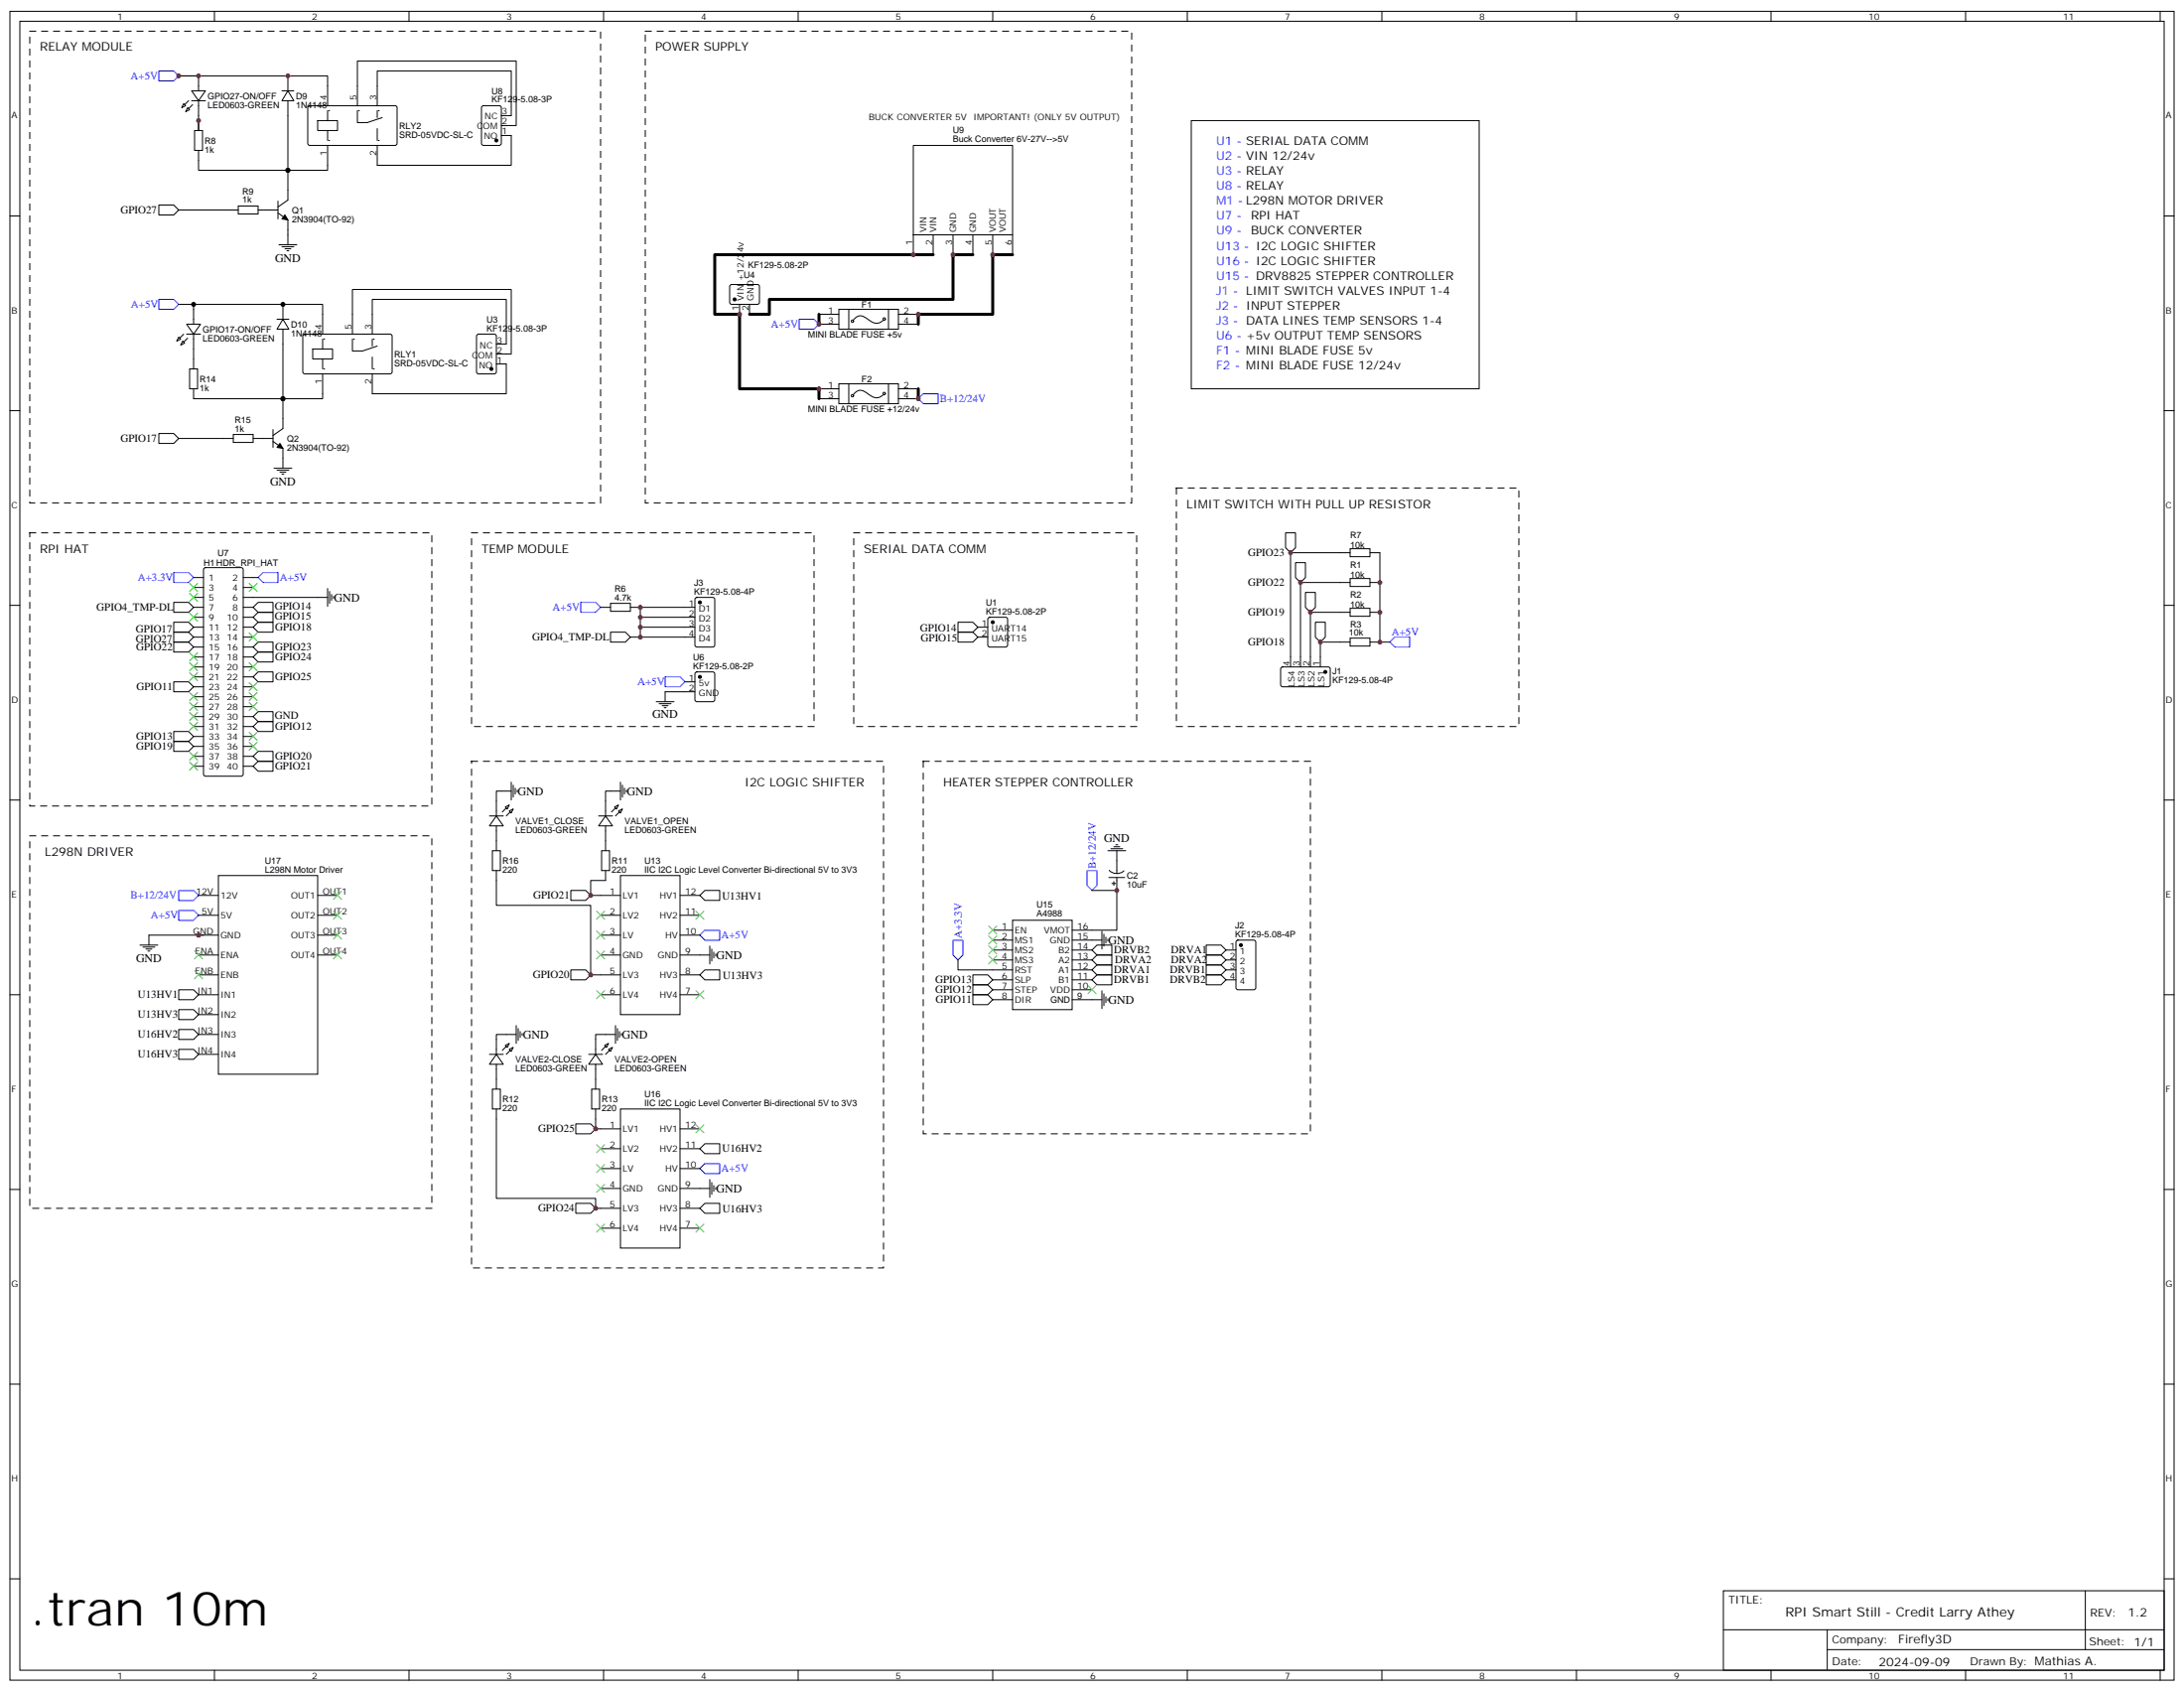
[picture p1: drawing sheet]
<svg xmlns="http://www.w3.org/2000/svg" width="776mm" height="601mm" viewBox="0 0 776 601" stroke-linecap="round" stroke-linejoin="round" font-family="sans-serif">
<g fill="none" stroke="#000" stroke-width=".35">
<path d="M3.5 4h769.1v592.7h-769.1zM7.1 7.5h762v585.7h-762zM76.2 4v3.5M145.3 4v3.5M214.5 4v3.5M283.6 4v3.5M352.8 4v3.5M421.9 4v3.5M491.1 4v3.5M560.2 4v3.5M629.4 4v3.5M698.5 4v3.5"/>
<path d="M767.6 4v3.5M65.3 36.8l.7 .7-1.4 .7zM66.7 38.2l.7 .7-1.4 .8zM68.1 32.2h4.9l-2.4 3.6zM68.1 35.8h4.9M70.6 32.2v-5.2h-7.1h52.9v10.5M70.6 35.8v10.6M100.2 32.2h4.2M102.3 32.2l2.1 3.6h-4.2zM102.3 35.8v24.7h14.1v-8.9M102.3 27v5.2M109.6 37.7l.5-.2 30.6 .1 .4 .6-.1 13-.6 .4h-30.6l-.4-.7v-12.7z"/>
<path d="M116.4 39.3v3.5M127 39.3v4.2h3.5l5.3-1.7M127 37.5v-15.8h56.4v22.9h-5.2M134.1 37.5v-12.3h47.6v15.9h-3.5M134.1 39.3v2.5M171.3 37.7l.5-.2h5.6l.7 .5 .1 12.9-.5 .7h-5.9l-.6-.4-.1-13zM69.1 46.4h2.9v7h-2.9zM70.6 53.4v7.1h31.7v10.5l-3.5 2.5M112.9 42.8h7v3.6h-7zM116.4 46.4v3.5M134.1 45.6v4.3M178.2 48.1h3.5v10.6h-47.6v-7.1"/>
<path d="M423.3 42.8h102.3v95.3h-102.3zM3.5 76.7h3.6M56.4 72.8h5.3l1.8 1.8-1.8 1.7h-5.3zM63.5 74.6h21.2M84.7 73.2h7v2.8h-7zM91.7 74.6h7.1M98.8 75.6l3.5 2.5v8.8M98.8 71.4v6.4M769.1 76.7h3.5M99.1 86.9h6.4M100.2 87.6h4.2M101.2 88.3h2.2"/>
<path d="M102 89h.7M328.1 83.4h-3.5v-31.8h35.2v31.8h-35.2v7.1M331.6 83.4v7.1M338.7 83.4v7.1M345.7 83.4v7.1M352.8 83.4v7.1M359.8 83.4v7.1M63.5 119.7l.7 .7-1.4 .7zM63.5 108.1h5.3v7M66.3 115.1h5l-2.5 3.6zM66.3 118.7h5M68.8 108.1h45.9v10.6"/>
<path d="M68.8 118.7v12.3M98.4 113.4h4.3M100.5 113.4l2.2 3.5h-4.3zM100.5 116.9v24.7h14.2v-8.8M100.5 108.1v5.3M107.8 118.9l.5-.2h30.6l.4 .7v13l-.7 .4-30.6-.1-.4-.6v-12.7zM125.2 118.7v-15.9h56.5v22.9h-5.3M132.3 118.7v-12.4h47.6v15.9h-3.5M169.6 118.9l.4-.2h5.7l.6 .4 .1 13-.5 .6-5.9 .1-.6-.5-.1-12.9zM259.5 101.2l.5-.2 9.4 .1 .5 .6-.1 6-.6 .4-9.5-.1-.4-.6v-5.7zM262.8 108.1v3.5M266.3 108.1v3.5"/>
<path d="M291 111.6h7.1M291 115.1h7.1M298.1 109.9h21.2v7h-21.2zM301.6 109.9v7M303.2 113.7a3.1 3.1 0 0 1 5.2-.4l.6 .5a3.3 3.3 0 0 0 4.8 0M315.7 109.9v7M319.3 111.6h7M319.3 115.1h7M64.9 121.1l.7 .7-1.4 .8zM67.4 131h2.8v7.1h-2.8zM68.8 138.1v3.5h31.7v10.6l-3.5 2.5M111.1 124h7.1v3.5h-7.1z"/>
<path d="M114.7 120.4v3.6M114.7 127.5v3.5M125.2 120.4v4.3h3.6l5.3-1.8M132.3 120.4v2.5M132.3 126.8v4.2M176.4 129.3h3.5v10.5h-47.6v-7M291 138.1h7.1M298.1 136.3h21.2v7.1h-21.2zM301.6 136.3v7.1M315.7 136.3v7.1M319.3 138.1h7M3.5 145.8h3.6"/>
<path d="M56.4 154h5.3l1.8 1.7-1.8 1.8h-5.3zM63.5 155.7h19.4M82.9 154.3h7.1v2.8h-7.1zM90 155.7h7M97 156.8l3.5 2.4v7.1M97 152.5v6.4M291 141.6h7.1M303.2 140.1a3.1 3.1 0 0 1 5.2-.3l.6 .5a3.3 3.3 0 0 0 4.8-.1M319.3 141.6h7M769.1 145.8h3.5M97.4 166.3h6.3M98.4 167h4.3"/>
<path d="M99.5 167.7h2.1M100.2 168.4h.7M456.8 189.2h3.6v5.3l-1.8 1.8-1.8-1.8zM460.4 199.8h3.5v5.3l-1.8 1.8-1.7-1.8zM479.8 194.9h7v2.8h-7zM479.8 196.3h-21.2v40.6M486.8 196.3h3.6v31.7M3.5 215h3.6M61.7 213.9h5.3l1.8 1.8-1.8 1.8h-5.3zM68.8 212.2h3.5M68.8 205.1h3.5M68.8 208.6h3.5"/>
<path d="M68.8 215.7h3.5M68.8 219.2h3.5M72.6 201.8l.4-.2h12.7l.5 .2 .2 .5v72.7l-.2 .5-.5 .2h-12.7l-.5-.3-.2-.4v-72.7zM86.4 212.2h30M86.4 205.1h5.3M86.4 208.6h3.6M86.4 215.7h3.6M86.4 219.2h3.6M90 219.2l1.7-1.7h5.3v3.5h-5.3zM90 215.7l1.7-1.8h5.3v3.6h-5.3zM116.4 209v6.3M117.1 210v4.3"/>
<path d="M117.8 211.1v2.1M118.5 211.8v.7M213.4 215.7h3.6M217 214.3h7v2.8h-7zM224 215.7h3.5M227.5 219.2h19.4M246.9 215.7h-19.4v10.6h-3.5M247.2 212.4l.4-.2h5.7l.6 .4 .1 16.5-.5 .6-5.9 .1-.6-.5-.1-16.4zM351.2 219.4l.5-.2h5.7l.6 .4 .1 9.5-.5 .6-5.9 .1-.6-.5-.1-9.4zM463.9 210.4h3.5v5.3l-1.7 1.8-1.8-1.8zM479.8 205.5h7v2.8h-7zM479.8 216h7v2.9h-7z"/>
<path d="M479.8 217.5h-14.1v19.4M479.8 206.9h-17.7v30M486.8 206.9h3.6M486.8 217.5h3.6M769.1 215h3.5M61.7 228h5.3l1.8 1.8-1.8 1.8h-5.3zM61.7 221h5.3l1.8 1.7-1.8 1.8h-5.3zM61.7 224.5h5.3l1.8 1.8-1.8 1.7h-5.3zM68.8 222.7h3.5M68.8 226.3h3.5M68.8 229.8h3.5M68.8 233.3h3.5"/>
<path d="M68.8 236.9h3.5M86.4 222.7h3.6M86.4 226.3h3.6M86.4 229.8h3.6M86.4 233.3h3.6M86.4 236.9h3.6M90 229.8l1.7-1.8h5.3v3.6h-5.3zM90 233.3l1.7-1.7h5.3v3.5h-5.3zM90 222.7l1.7-1.7h5.3v3.5h-5.3zM217 224.5h5.2l1.8 1.8-1.8 1.7h-5.2zM227.5 222.7h19.4M227.5 226.3h19.4"/>
<path d="M247.2 238.8l.4-.2h5.7l.6 .4 .1 9.5-.5 .6-5.9 .1-.6-.5-.1-9.4zM340.4 221h5.3l1.8 1.7-1.8 1.8h-5.3zM340.4 224.5h5.3l1.8 1.8-1.8 1.7h-5.3zM347.5 222.7h3.5M347.5 226.3h3.5M455.3 237.1l.5-.2h16.5l.4 .7v5.9l-.7 .4-16.5-.1-.4-.6v-5.6zM467.4 221h3.6v5.3l-1.8 1.7-1.8-1.7zM479.8 226.6h7v2.8h-7zM479.8 228h-10.6v8.9M486.8 228h7.1M61.7 242.1h5.3l1.8 1.8-1.8 1.8h-5.3zM61.7 259.8h5.3l1.8 1.7-1.8 1.8h-5.3z"/>
<path d="M68.8 240.4h3.5M68.8 243.9h3.5M68.8 247.4h3.5M68.8 251h3.5M68.8 254.5h3.5M68.8 258h3.5M86.4 240.4h3.6M86.4 243.9h3.6M86.4 247.4h3.6M86.4 251h3.6M86.4 254.5h3.6M86.4 258h3.6"/>
<path d="M90 240.4l1.7-1.8h5.3v3.5h-5.3zM90 258l1.7-1.7h5.3v3.5h-5.3zM90 254.5l1.7-1.8h5.3v3.6h-5.3zM233.2 249.2h6.3M234.2 249.9h4.3M235.3 250.6h2.1M236 251.3h.7M243.4 242.1h3.5M246.9 245.7h-10.5v3.5M61.7 263.3h5.3l1.8 1.8-1.8 1.7h-5.3zM68.8 261.5h3.5M68.8 265.1h3.5"/>
<path d="M68.8 268.6h3.5M68.8 272.1h3.5M86.4 261.5h3.6M86.4 265.1h3.6M86.4 268.6h3.6M86.4 272.1h3.6M90 268.6l1.7-1.8h5.3v3.6h-5.3zM90 272.1l1.7-1.7h5.3v3.5h-5.3zM181.7 277.8v6.3M182.4 278.8v4.3M183.1 279.9v2.1M220.5 277.8v6.3"/>
<path d="M221.2 278.8v4.3M221.9 279.9v2.1M3.5 284.1h3.6M173.9 289.8h5M176.4 289.8l2.5 3.5h-5zM176.4 293.3v8.8M179.6 286.6l1.4-.7-.7 1.4zM181 288l1.4-.7-.7 1.4zM181.7 281h-5.3v8.8M183.8 280.6v.7M212.7 289.8h5M215.2 289.8l2.5 3.5h-5z"/>
<path d="M215.2 293.3v8.8M218.4 286.6l1.4-.7-.7 1.4zM219.8 288l1.4-.7-.7 1.4zM220.5 281h-5.3v8.8M222.6 280.6v.7M769.1 284.1h3.5M70.6 318h7M77.6 310.9h35.3v70.6h-35.3zM112.9 318h7M175 302.1h2.8v7.1h-2.8zM176.4 309.2v12.3h33.5v24.7M202.8 316.2h5.3l1.8 1.8-1.8 1.8h-5.3z"/>
<path d="M213.8 302.1h2.8v7.1h-2.8zM215.2 309.2v3.5h-5.3v5.3h10.6M220.5 310.9h21.2v49.4h-21.2zM241.7 318h7M248.7 318l1.8-1.8h5.3v3.6h-5.3zM388.1 316.2h8.8v14.1h-15.9M393.7 302.1h6.3M394.1 311.6h5.6M394.2 309.1a3.8 3.8 0 0 0 5.2 .2M394.8 301.4h4.2M395.1 313.8h1.4M395.8 300.7h2.1"/>
<path d="M395.8 313.1v1.4M396.5 300h.7M396.9 302.1v8.1M396.9 311.6v4.6M49.7 335.6h6.4M50.8 336.3h4.2M51.9 337h2.1M52.6 337.7h.7M70.6 325h7M70.6 339.2h7M77.6 332.1h-24.7v3.5M112.9 325h7"/>
<path d="M112.9 332.1h7M112.9 339.2h7M213.4 325h7.1M213.4 332.1h7.1M213.4 339.2h7.1M241.7 325h7M241.7 332.1h7M241.7 339.2h10.5M252.2 336v6.3M252.9 337v4.3M253.6 338.1v2.1M254.4 338.8v.7"/>
<path d="M352.8 337.4h7M352.8 333.9h7M352.8 330.3h7M359.8 326.8h21.2v31.8h-21.2zM381 337.4h7.1M381 333.9h10.6M388.1 337.4l1.7-1.8h5.3v3.6h-5.3zM391.6 330.7v6.3M392.3 331.8v4.2M393 332.8v2.1M393.7 333.5v.7M428.6 335.6h5.3l1.8 1.8-1.8 1.8h-5.3z"/>
<path d="M428.6 339.2h5.3l1.8 1.7-1.8 1.8h-5.3zM435.7 337.4h3.5M439.4 334.1l.5-.2h5.7l.6 .4 .1 16.5-.5 .7h-5.9l-.6-.5-.1-16.4zM3.5 353.3h3.6M63.5 351.5h5.3l1.8 1.8-1.8 1.7h-5.3zM63.5 358.6h5.3l1.8 1.7-1.8 1.8h-5.3zM70.6 353.3h7M70.6 346.2h7M202.8 344.5h5.3l1.8 1.7-1.8 1.8h-5.3zM209.9 346.2h10.6M213.4 353.3h7.1M241.7 353.3h7"/>
<path d="M241.7 346.2h7M248.7 346.2l1.8-1.7h5.3v3.5h-5.3zM340.4 340.9v3.6h19.4M345.7 353.3h5.3l1.8 1.7-1.8 1.8h-5.3zM345.7 349.7h5.3l1.8 1.8-1.8 1.8h-5.3zM345.7 346.2h5.3l1.8 1.8-1.8 1.7h-5.3zM352.8 340.9h7M352.8 348h7M352.8 351.5h7M352.8 355h7M381 340.9h7.1M381 344.5h7.1"/>
<path d="M381 348h7.1M381 351.5h7.1M381 355h10.6M388.1 340.9l1.7-1.7h5.3v3.5h-5.3zM389.8 342.7h5.3v3.5h-5.3l-1.7-1.7zM389.8 346.2h5.3v3.5h-5.3l-1.7-1.7zM391.6 351.9v6.3M392.3 352.9v4.3M393 354v2.1M393.7 354.7v.7M428.6 342.7h5.3l1.8 1.8-1.8 1.7h-5.3zM428.6 346.2h5.3l1.8 1.8-1.8 1.7h-5.3z"/>
<path d="M435.7 340.9h3.5M435.7 344.5h3.5M435.7 348h3.5M769.1 353.3h3.5M63.5 365.6h5.3l1.8 1.8-1.8 1.7h-5.3zM63.5 372.7h5.3l1.8 1.7-1.8 1.8h-5.3zM70.6 367.4h7M70.6 374.4h7M70.6 360.3h7M173.9 374.4h5M176.4 374.4l2.5 3.6h-5zM176.4 378v8.8"/>
<path d="M179.6 371.3l1.4-.7-.7 1.4zM181 372.7l1.4-.7-.7 1.4zM183.4 367.4h-7v7M183.4 364.2v6.4M184.1 365.3v4.2M184.9 366.3v2.1M185.6 367v.7M209.2 374.4h4.9M211.7 374.4l2.4 3.6h-4.9zM211.7 378v8.8M214.8 371.3l1.5-.7-.8 1.4zM216.3 372.7l1.4-.7-.7 1.4z"/>
<path d="M218.7 367.4h-7v7M218.7 364.2v6.4M219.4 365.3v4.2M220.1 366.3v2.1M220.8 367v.7M175 386.8h2.8v7h-2.8zM176.4 393.8v31.8h35.3v3.5M204.6 399.1h5.3l1.8 1.8-1.8 1.8h-5.3zM210.3 386.8h2.8v7h-2.8zM211.7 393.8v7.1M220.5 393.8h21.2v49.4h-21.2zM211.7 400.9h8.8"/>
<path d="M213.4 408h7.1M213.4 415h7.1M241.7 400.9h7M241.7 408h7M241.7 415h7M248.7 408l1.8-1.8h5.3v3.5h-5.3zM252.2 418.9v6.3M252.9 419.9v4.3M3.5 422.4h3.6M204.6 427.4h5.3l1.8 1.7-1.8 1.8h-5.3zM211.7 429.1h8.8M213.4 422.1h7.1"/>
<path d="M213.4 436.2h7.1M241.7 422.1h10.5M241.7 429.1h7M241.7 436.2h7M248.7 429.1l1.8-1.7h5.3v3.5h-5.3zM253.6 421v2.1M254.4 421.7v.7M769.1 422.4h3.5M3.5 491.6h3.6M769.1 491.6h3.5M3.5 560.7h3.6M612.4 564.9h156.7v28.3h-156.7z"/>
<path d="M612.5 578.8h156.4M649.3 578.8v14.1M741 565l.1 20.8M769.1 560.7h3.5M76.2 593.2v3.5M145.3 593.2v3.5M214.5 593.2v3.5M283.6 593.2v3.5M352.8 593.2v3.5M421.9 593.2v3.5M491.1 593.2v3.5M560.2 593.2v3.5"/>
<path d="M629.4 593.2v3.5M649.3 585.8h119.6M698.5 593.2v3.5M767.6 593.2v3.5"/>
<circle cx="302.9" cy="114.1" r=".42"/>
<circle cx="314.2" cy="113.3" r=".44"/>
<circle cx="314.2" cy="139.8" r=".44"/>
<circle cx="302.9" cy="140.5" r=".42"/>
</g>
<path d="M10.6 11.1h202.8v167.5h-202.8zM229.3 11.1h172.9v167.5h-172.9zM418 173.4h121.8v84.6h-121.8zM10.6 189.2h142.9v97h-142.9zM167.6 189.2h121.7v68.8h-121.7zM303.4 189.2h100.5v68.8h-100.5zM167.6 270.4h146.4v179.9h-146.4zM328.1 270.4h137.6v132.3h-137.6zM10.6 296.8h142.9v132.3h-142.9z" fill="none" stroke="#000" stroke-width=".35" stroke-dasharray="2.1 2.1"/>
<g fill="#000" stroke="#000" stroke-width=".35">
<path d="M65.6 37.2l1.4-1.4zM68.4 37.2l-1.4 1.4zM101.2 76.3l1.1 1.8-2.1-.3zM63.9 120.1l1.4-1.4zM66.7 120.1l-1.4 1.4zM99.5 157.5l1 1.7-2.1-.3zM179.9 286.9l-1.4 1.5zM179.9 289.8l1.4-1.4zM218.7 286.9l-1.4 1.5zM218.7 289.8l1.4-1.4zM178.5 373l1.4-1.4zM179.9 374.4l1.4-1.4z"/>
<path d="M213.8 373l1.4-1.4zM216.6 373l-1.4 1.4z"/>
<circle cx="176.4" cy="49.9" r=".53"/>
<circle cx="261.1" cy="106.3" r=".53"/>
<circle cx="174.6" cy="131" r=".53"/>
<circle cx="248.7" cy="213.9" r=".53"/>
<circle cx="352.8" cy="221" r=".53"/>
<circle cx="471" cy="238.6" r=".53"/>
<circle cx="248.7" cy="240.4" r=".53"/>
<circle cx="441" cy="335.6" r=".53"/>
</g>
<g fill="#000">
<circle cx="116.8" cy="39.3" r=".18"/>
<circle cx="127.4" cy="39.3" r=".18"/>
<circle cx="134.4" cy="39.3" r=".18"/>
<circle cx="116.8" cy="49.9" r=".18"/>
<circle cx="134.4" cy="49.9" r=".18"/>
<circle cx="102.3" cy="60.5" r=".88"/>
<circle cx="68.8" cy="108.1" r=".88"/>
<circle cx="100.5" cy="108.1" r=".88"/>
<circle cx="115" cy="131" r=".18"/>
<circle cx="115" cy="120.4" r=".18"/>
<circle cx="125.6" cy="120.4" r=".18"/>
<circle cx="132.6" cy="131" r=".18"/>
<circle cx="132.6" cy="120.4" r=".18"/>
<circle cx="100.5" cy="141.6" r=".88"/>
</g>
<g fill="none" stroke="#00f" stroke-width=".35">
<path d="M56.4 25.2h5.3l1.8 1.8-1.8 1.7h-5.3zM56.4 106.3h5.3l1.8 1.8-1.8 1.8h-5.3zM284 113.4h5.3l1.7 1.7-1.7 1.8h-5.3zM326.3 141.6l1.8-1.8h5.3v3.6h-5.3zM61.7 203.3h5.3l1.8 1.8-1.8 1.8h-5.3zM91.7 205.1l1.8-1.8h5.3v3.6h-5.3zM206.4 213.9h5.3l1.7 1.8-1.7 1.8h-5.3zM493.9 228l1.8-1.7h5.2v3.5h-5.2zM236.4 240.4h5.3l1.7 1.7-1.7 1.8h-5.3zM63.5 316.2h5.3l1.8 1.8-1.8 1.8h-5.3zM386.3 309.2h3.5v5.3l-1.7 1.7-1.8-1.7zM63.5 323.3h5.3l1.8 1.7-1.8 1.8h-5.3z"/>
<path d="M248.7 332.1l1.8-1.8h5.3v3.6h-5.3zM338.7 333.9h3.5v5.3l-1.8 1.7-1.7-1.7zM248.7 415l1.8-1.8h5.3v3.6h-5.3z"/>
</g>
<g fill="none" stroke="#3c3" stroke-width=".35">
<path d="M67.4 210.7l2.8 2.9M67.4 207.2l2.8 2.8M67.4 217.8l2.8 2.8M70.2 210.7l-2.8 2.9M70.2 207.2l-2.8 2.8M70.2 217.8l-2.8 2.8M88.5 207.2l2.9 2.8M91.4 207.2l-2.9 2.8M67.4 231.9l2.8 2.8M67.4 235.4l2.8 2.9M67.4 239l2.8 2.8M70.2 231.9l-2.8 2.8"/>
<path d="M70.2 235.4l-2.8 2.9M70.2 239l-2.8 2.8M88.5 224.9l2.9 2.8M88.5 235.4l2.9 2.9M91.4 224.9l-2.9 2.8M91.4 235.4l-2.9 2.9M67.4 246l2.8 2.8M67.4 249.6l2.8 2.8M67.4 253.1l2.8 2.8M67.4 256.6l2.8 2.8M70.2 246l-2.8 2.8M70.2 249.6l-2.8 2.8"/>
<path d="M70.2 253.1l-2.8 2.8M70.2 256.6l-2.8 2.8M88.5 249.6l2.9 2.8M88.5 246l2.9 2.8M88.5 242.5l2.9 2.8M91.4 249.6l-2.9 2.8M91.4 246l-2.9 2.8M91.4 242.5l-2.9 2.8M67.4 267.2l2.8 2.8M67.4 270.7l2.8 2.8M70.2 270.7l-2.8 2.8M70.2 267.2l-2.8 2.8"/>
<path d="M88.5 263.7l2.9 2.8M88.5 260.1l2.9 2.9M91.4 263.7l-2.9 2.8M91.4 260.1l-2.9 2.9M118.5 316.6l2.9 2.8M121.4 316.6l-2.9 2.8M69.1 337.7l2.9 2.9M72 337.7l-2.9 2.9M118.5 337.7l2.9 2.9M118.5 330.7l2.9 2.8M118.5 323.6l2.9 2.9M121.4 337.7l-2.9 2.9"/>
<path d="M121.4 330.7l-2.9 2.8M121.4 323.6l-2.9 2.9M212 323.6l2.8 2.9M212 330.7l2.8 2.8M212 337.7l2.8 2.9M214.8 323.6l-2.8 2.9M214.8 330.7l-2.8 2.8M214.8 337.7l-2.8 2.9M247.3 323.6l2.8 2.9M250.1 323.6l-2.8 2.9M351.4 339.5l2.8 2.8M351.4 336l2.8 2.8"/>
<path d="M351.4 332.5l2.8 2.8M351.4 328.9l2.8 2.9M354.2 339.5l-2.8 2.8M354.2 336l-2.8 2.8M354.2 332.5l-2.8 2.8M354.2 328.9l-2.8 2.9M69.1 344.8l2.9 2.8M72 344.8l-2.9 2.8M212 351.9l2.8 2.8M214.8 351.9l-2.8 2.8M247.3 351.9l2.8 2.8M250.1 351.9l-2.8 2.8"/>
<path d="M386.6 350.1l2.9 2.8M389.5 350.1l-2.9 2.8M247.3 399.5l2.8 2.8M250.1 399.5l-2.8 2.8M212 406.5l2.8 2.9M212 413.6l2.8 2.8M214.8 406.5l-2.8 2.9M214.8 413.6l-2.8 2.8M212 420.7l2.8 2.8M212 434.8l2.8 2.8M214.8 420.7l-2.8 2.8M214.8 434.8l-2.8 2.8"/>
<path d="M247.3 434.8l2.8 2.8M250.1 434.8l-2.8 2.8"/>
</g>
<path d="M331.6 90.5h-77.6v21.1h8.8v26.5h28.2v3.5M345.7 90.5h-7v15.8h-65.3v5.3h-7.1M359.8 90.5h-7v21.1h-26.5v3.5M291 111.6v3.5M326.3 138.1v3.5" fill="none" stroke="#000" stroke-width="1.1"/>
<g fill="#c00">
<circle cx="209.9" cy="318" r=".88"/>
<circle cx="209.9" cy="346.2" r=".88"/>
<circle cx="211.7" cy="400.9" r=".88"/>
<circle cx="396.9" cy="316.2" r=".88"/>
<circle cx="70.6" cy="332.1" r=".88"/>
<circle cx="326.3" cy="111.6" r=".88"/>
<circle cx="211.7" cy="429.1" r=".88"/>
<circle cx="291" cy="115.1" r=".88"/>
<circle cx="469.2" cy="228" r=".88"/>
<circle cx="465.7" cy="217.5" r=".88"/>
<circle cx="462.1" cy="206.9" r=".88"/>
<circle cx="458.6" cy="196.3" r=".88"/>
<circle cx="227.5" cy="219.2" r=".88"/>
<circle cx="227.5" cy="222.7" r=".88"/>
<circle cx="227.5" cy="226.3" r=".88"/>
<circle cx="490.4" cy="228" r=".88"/>
<circle cx="490.4" cy="206.9" r=".88"/>
<circle cx="490.4" cy="217.5" r=".88"/>
<circle cx="70.6" cy="27" r=".88"/>
<circle cx="102.3" cy="27" r=".88"/>
<circle cx="63.5" cy="27" r=".88"/>
<circle cx="70.6" cy="42.8" r=".88"/>
<circle cx="262.8" cy="111.6" r=".88"/>
<circle cx="324.6" cy="90.5" r=".88"/>
<circle cx="338.7" cy="90.5" r=".88"/>
<circle cx="352.8" cy="90.5" r=".88"/>
<circle cx="326.3" cy="141.6" r=".88"/>
<circle cx="291" cy="138.1" r=".88"/>
<circle cx="227.5" cy="215.7" r=".88"/>
</g>
<text font-size="16.9" x="10.6" y="577.3">.tran 10m</text>
<text font-size="4.6" x="634.5" y="574">RPI Smart Still - Credit Larry Athey</text>
<g font-size="4.2">
<text x="14.1" y="18.1">RELAY MODULE</text>
<text x="232.8" y="18.1">POWER SUPPLY</text>
<text x="444.5" y="78.1">RPI HAT</text>
<text x="444.5" y="83.4">BUCK CONVERTER</text>
<text x="97.7" y="93">GND</text>
<text x="96" y="172.4">GND</text>
<text x="421.6" y="180.4">LIMIT SWITCH WITH PULL UP RESISTOR</text>
<text x="14.1" y="196.3">RPI HAT</text>
<text x="171.1" y="196.3">TEMP MODULE</text>
<text x="306.9" y="196.3">SERIAL DATA COMM</text>
<text x="118.7" y="213.6">GND</text>
<text x="231.8" y="254.8">GND</text>
<text x="264.6" y="279.2">I2C LOGIC SHIFTER</text>
<text x="335.1" y="279.2">HEATER STEPPER CONTROLLER</text>
<text x="184" y="282.4">GND</text>
<text x="222.8" y="282.4">GND</text>
<text x="392.3" y="298.9">GND</text>
<text x="15.9" y="303.9">L298N DRIVER</text>
<text x="393.9" y="335.3">GND</text>
<text x="48.3" y="341.7">GND</text>
<text x="254.5" y="340.6">GND</text>
<text x="393.9" y="356.5">GND</text>
<text x="185.9" y="368.8">GND</text>
<text x="221" y="368.8">GND</text>
<text x="254.5" y="423.5">GND</text>
<text x="756.2" y="574.2">1.2</text>
<text x="674.6" y="583.8">Firefly3D</text>
<text x="667.7" y="591.6">2024-09-09</text>
</g>
<g font-size="4.2" fill="#00f">
<text x="432.2" y="51.6">U1 - SERIAL DATA COMM</text>
<text x="432.2" y="56.9">U2 - VIN 12/24v</text>
<text x="432.2" y="62.2">U3 - RELAY</text>
<text x="432.2" y="67.5">U8 - RELAY</text>
<text x="432.2" y="72.8">M1 - L298N MOTOR DRIVER</text>
<text x="432.2" y="78.1">U7 -</text>
<text x="432.2" y="83.4">U9 -</text>
<text x="432.2" y="88.7">U13 - I2C LOGIC SHIFTER</text>
<text x="432.2" y="94">U16 - I2C LOGIC SHIFTER</text>
<text x="432.2" y="99.3">U15 - DRV8825 STEPPER CONTROLLER</text>
<text x="432.2" y="104.6">J1 - LIMIT SWITCH VALVES INPUT 1-4</text>
<text x="432.2" y="109.9">J2 - INPUT STEPPER</text>
<text x="432.2" y="115.1">J3 - DATA LINES TEMP SENSORS 1-4</text>
<text x="432.2" y="120.4">U6 - +5v OUTPUT TEMP SENSORS</text>
<text x="432.2" y="125.7">F1 - MINI BLADE FUSE 5v</text>
<text x="432.2" y="131">F2 - MINI BLADE FUSE 12/24v</text>
</g>
<g font-size="3.9" fill="#00f">
<text x="46.4" y="28.2">A+5V</text>
<text x="46.5" y="109.3">A+5V</text>
<text x="273.9" y="116.3">A+5V</text>
<text x="334" y="142.9">B+12/24V</text>
<text x="48.9" y="206.3">A+3.3V</text>
<text x="99.5" y="206.4">A+5V</text>
<text x="196.3" y="216.9">A+5V</text>
<text x="494.5" y="225.7">A+5V</text>
<text x="226.5" y="243.4">A+5V</text>
<text x="389.4" y="308.6" transform="rotate(-90 389.4 308.6)">B+12/24V</text>
<text x="46.4" y="319.3">B+12/24V</text>
<text x="53.6" y="326.3">A+5V</text>
<text x="256.3" y="333.3">A+5V</text>
<text x="341.7" y="333.3" transform="rotate(-90 341.7 333.3)">A+3.3V</text>
<text x="256.3" y="416.2">A+5V</text>
</g>
<g font-size="3.9">
<text x="42.9" y="75.8">GPIO27</text>
<text x="42.9" y="157">GPIO17</text>
<text x="443.5" y="197.6">GPIO23</text>
<text x="443.5" y="208.1">GPIO22</text>
<text x="34.3" y="217">GPIO4_TMP-DL</text>
<text x="97.7" y="220">GPIO15</text>
<text x="97.7" y="216.5">GPIO14</text>
<text x="443.5" y="218.7">GPIO19</text>
<text x="48.3" y="224.5">GPIO17</text>
<text x="97.8" y="224">GPIO18</text>
<text x="189.1" y="227.5">GPIO4_TMP-DL</text>
<text x="327" y="224.4">GPIO14</text>
<text x="327.2" y="227.9">GPIO15</text>
<text x="48.3" y="228">GPIO27</text>
<text x="48.4" y="231.1">GPIO22</text>
<text x="97.8" y="231.1">GPIO23</text>
<text x="443.5" y="229.3">GPIO18</text>
<text x="97.8" y="234.6">GPIO24</text>
<text x="48.5" y="245.2">GPIO11</text>
<text x="97.8" y="241.6">GPIO25</text>
<text x="97.7" y="255.3">GND</text>
<text x="48.4" y="262.8">GPIO13</text>
<text x="97.8" y="259.3">GPIO12</text>
<text x="48.4" y="266.3">GPIO19</text>
<text x="97.8" y="269.9">GPIO20</text>
<text x="97.7" y="273.2">GPIO21</text>
<text x="189.5" y="319.2">GPIO21</text>
<text x="256.6" y="319.4">U13HV1</text>
<text x="395.9" y="338.6">DRVB2</text>
<text x="416.1" y="338.7">DRVA1</text>
<text x="189.4" y="347.5">GPIO20</text>
<text x="256.8" y="347.5">U13HV3</text>
<text x="395.9" y="345.7">DRVA1</text>
<text x="396.3" y="342.1">DRVA2</text>
<text x="415.8" y="345.7">DRVB1</text>
<text x="416.1" y="342.2">DRVA2</text>
<text x="332.4" y="352.7">GPIO12</text>
<text x="332.4" y="349.2">GPIO13</text>
<text x="395.9" y="349.2">DRVB1</text>
<text x="415.8" y="349.2">DRVB2</text>
<text x="49" y="354.5">U13HV1</text>
<text x="332.5" y="356.3">GPIO11</text>
<text x="49" y="361.5">U13HV3</text>
<text x="49" y="368.6">U16HV2</text>
<text x="49" y="375.6">U16HV3</text>
<text x="191.3" y="402.1">GPIO25</text>
<text x="256.6" y="409.2">U16HV2</text>
<text x="191.2" y="430.4">GPIO24</text>
<text x="256.7" y="430.4">U16HV3</text>
<text x="614.2" y="569.5">TITLE:</text>
<text x="742.8" y="574.2">REV:</text>
<text x="651.1" y="583.7">Company:</text>
<text x="742.5" y="584.3">Sheet: 1/1</text>
<text x="651.1" y="591.4">Date:</text>
<text x="700.1" y="591.5">Drawn By: Mathias A.</text>
</g>
<g font-size="3.2">
<text x="41.6" y="7">1</text>
<text x="110.8" y="7">2</text>
<text x="179.9" y="7">3</text>
<text x="249.1" y="7">4</text>
<text x="318.2" y="7">5</text>
<text x="387.3" y="7">6</text>
<text x="456.5" y="7">7</text>
<text x="525.6" y="7">8</text>
<text x="594.8" y="7">9</text>
<text x="663.9" y="7">10</text>
<text x="733.1" y="7">11</text>
<text x="73.7" y="35.1">GPIO27-ON/OFF</text>
<text x="105.1" y="35.1">D9</text>
<text x="116.1" y="35.8" transform="rotate(-90 116.1 35.8)">4</text>
<text x="126.6" y="35.8" transform="rotate(-90 126.6 35.8)">5</text>
<text x="133.7" y="35.8" transform="rotate(-90 133.7 35.8)">3</text>
<text x="174.6" y="33.3">U8</text>
<text x="73.7" y="38.3">LED0603-GREEN</text>
<text x="105.1" y="38.4">1N4148</text>
<text x="174.6" y="36.5">KF129-5.08-3P</text>
<text x="178.3" y="40.7">3</text>
<text x="4.1" y="42.1">A</text>
<text x="141.8" y="45.7">RLY2</text>
<text x="169.5" y="46">COM</text>
<text x="172.3" y="42.5">NC</text>
<text x="178.3" y="47.8">1</text>
<text x="178.3" y="44.2">2</text>
<text x="308.7" y="42.8">BUCK CONVERTER 5V</text>
<text x="338.6" y="47.4">U9</text>
<text x="345.9" y="42.8">IMPORTANT! (ONLY 5V OUTPUT)</text>
<text x="769.6" y="42.1">A</text>
<text x="72.7" y="51">R8</text>
<text x="141.8" y="48.9">SRD-05VDC-SL-C</text>
<text x="172" y="49.5">NO</text>
<text x="338.6" y="50.6">Buck Converter 6V-27V--&gt;5V</text>
<text x="72.7" y="54.2">1k</text>
<text x="116.1" y="55.4" transform="rotate(-90 116.1 55.4)">1</text>
<text x="133.7" y="55.4" transform="rotate(-90 133.7 55.4)">2</text>
<text x="86.1" y="69">R9</text>
<text x="86.1" y="72.1">1k</text>
<text x="103.7" y="75.7">Q1</text>
<text x="103.7" y="78.9">2N3904(TO-92)</text>
<text x="329.1" y="82.7" transform="rotate(-90 329.1 82.7)">VIN</text>
<text x="332.7" y="82.7" transform="rotate(-90 332.7 82.7)">VIN</text>
<text x="339.7" y="82.7" transform="rotate(-90 339.7 82.7)">GND</text>
<text x="346.8" y="82.7" transform="rotate(-90 346.8 82.7)">GND</text>
<text x="353.8" y="82.7" transform="rotate(-90 353.8 82.7)">VOUT</text>
<text x="357.4" y="82.7" transform="rotate(-90 357.4 82.7)">VOUT</text>
<text x="324.2" y="87.2" transform="rotate(-90 324.2 87.2)">1</text>
<text x="331.3" y="87.2" transform="rotate(-90 331.3 87.2)">2</text>
<text x="338.3" y="87.2" transform="rotate(-90 338.3 87.2)">3</text>
<text x="345.4" y="87.2" transform="rotate(-90 345.4 87.2)">4</text>
<text x="352.4" y="87.2" transform="rotate(-90 352.4 87.2)">5</text>
<text x="359.5" y="87.2" transform="rotate(-90 359.5 87.2)">6</text>
<text x="265.8" y="95.1">KF129-5.08-2P</text>
<text x="264.2" y="98.6">U4</text>
<text x="264.2" y="106.8" transform="rotate(-90 264.2 106.8)">VIN +12/24v</text>
<text x="267.8" y="106.8" transform="rotate(-90 267.8 106.8)">GND</text>
<text x="4.1" y="111.3">B</text>
<text x="262.5" y="110.3" transform="rotate(-90 262.5 110.3)">1</text>
<text x="266" y="110.3" transform="rotate(-90 266 110.3)">2</text>
<text x="294.3" y="111.3">1</text>
<text x="306.2" y="109.2">F1</text>
<text x="321" y="111.3">2</text>
<text x="769.6" y="111.3">B</text>
<text x="72" y="118">GPIO17-ON/OFF</text>
<text x="103.4" y="119.5">1N4148</text>
<text x="103.4" y="116.3">D10</text>
<text x="114.3" y="116.9" transform="rotate(-90 114.3 116.9)">4</text>
<text x="124.9" y="116.9" transform="rotate(-90 124.9 116.9)">5</text>
<text x="131.9" y="116.9" transform="rotate(-90 131.9 116.9)">3</text>
<text x="172.9" y="117.6">KF129-5.08-3P</text>
<text x="172.9" y="114.5">U3</text>
<text x="287.1" y="119.8">MINI BLADE FUSE +5v</text>
<text x="294.3" y="114.8">3</text>
<text x="321" y="114.8">4</text>
<text x="72" y="121.2">LED0603-GREEN</text>
<text x="170.5" y="123.6">NC</text>
<text x="176.6" y="125.4">2</text>
<text x="176.6" y="121.8">3</text>
<text x="140.1" y="130">SRD-05VDC-SL-C</text>
<text x="140.1" y="126.9">RLY1</text>
<text x="167.7" y="127.1">COM</text>
<text x="170.2" y="130.7">NO</text>
<text x="176.6" y="128.9">1</text>
<text x="70.9" y="135.7">R14</text>
<text x="114.3" y="136.6" transform="rotate(-90 114.3 136.6)">1</text>
<text x="131.9" y="136.6" transform="rotate(-90 131.9 136.6)">2</text>
<text x="294.3" y="137.7">1</text>
<text x="306.2" y="135.7">F2</text>
<text x="321" y="137.7">2</text>
<text x="70.9" y="138.9">1k</text>
<text x="294.3" y="141.3">3</text>
<text x="321" y="141.3">4</text>
<text x="287.1" y="146.3">MINI BLADE FUSE +12/24v</text>
<text x="83.4" y="153.2">1k</text>
<text x="83.4" y="150.1">R15</text>
<text x="102" y="160.1">2N3904(TO-92)</text>
<text x="102" y="156.8">Q2</text>
<text x="4.1" y="180.4">C</text>
<text x="769.6" y="180.4">C</text>
<text x="479.8" y="191">R7</text>
<text x="77.3" y="197.4">U7</text>
<text x="479.8" y="194.5">10k</text>
<text x="72.3" y="200.9">H1HDR_RPI_HAT</text>
<text x="479.8" y="201.6">R1</text>
<text x="74.1" y="206.2">1</text>
<text x="74.1" y="209.7">3</text>
<text x="82.6" y="206.2">2</text>
<text x="82.6" y="209.7">4</text>
<text x="246.6" y="208">J3</text>
<text x="479.8" y="205.1">10k</text>
<text x="74.1" y="213.2">5</text>
<text x="82.6" y="213.2">6</text>
<text x="218.4" y="213.2">4.7k</text>
<text x="218.4" y="210.1">R6</text>
<text x="244.8" y="215.3">1</text>
<text x="246.6" y="211.1">KF129-5.08-4P</text>
<text x="350.3" y="215">U1</text>
<text x="479.8" y="215.7">10k</text>
<text x="479.8" y="212.2">R2</text>
<text x="74.1" y="216.7">7</text>
<text x="74.1" y="220.3">9</text>
<text x="80.6" y="220.3">10</text>
<text x="82.6" y="216.7">8</text>
<text x="244.8" y="218.9">2</text>
<text x="248.2" y="217.1">D1</text>
<text x="248.2" y="220.6">D2</text>
<text x="350.3" y="218.2">KF129-5.08-2P</text>
<text x="74.1" y="223.8">11</text>
<text x="74.1" y="227.3">13</text>
<text x="80.6" y="223.8">12</text>
<text x="80.6" y="227.3">14</text>
<text x="244.8" y="222.4">3</text>
<text x="244.8" y="225.9">4</text>
<text x="248.2" y="224.2">D3</text>
<text x="248.2" y="227.7">D4</text>
<text x="348.8" y="222.4">1</text>
<text x="348.8" y="225.9">2</text>
<text x="352.3" y="224.2">UART14</text>
<text x="352.3" y="227.7">UART15</text>
<text x="479.4" y="225.6">10k</text>
<text x="479.8" y="222.7">R3</text>
<text x="74.1" y="230.9">15</text>
<text x="80.6" y="230.9">16</text>
<text x="74.1" y="234.4">17</text>
<text x="74.1" y="237.9">19</text>
<text x="80.6" y="234.4">18</text>
<text x="80.6" y="237.9">20</text>
<text x="246.3" y="237.6">KF129-5.08-2P</text>
<text x="246.3" y="234.4">U6</text>
<text x="458.3" y="236.7" transform="rotate(-90 458.3 236.7)">4</text>
<text x="461.8" y="236.7" transform="rotate(-90 461.8 236.7)">3</text>
<text x="465.3" y="236.7" transform="rotate(-90 465.3 236.7)">2</text>
<text x="468.8" y="236.7" transform="rotate(-90 468.8 236.7)">1</text>
<text x="473.4" y="239.4">J1</text>
<text x="74.1" y="241.4">21</text>
<text x="74.1" y="245">23</text>
<text x="80.6" y="241.4">22</text>
<text x="80.6" y="245">24</text>
<text x="244.8" y="241.8">1</text>
<text x="244.8" y="245.3">2</text>
<text x="248.2" y="243.6">5v</text>
<text x="460" y="244.1" transform="rotate(-90 460 244.1)">LS4</text>
<text x="463.5" y="244.1" transform="rotate(-90 463.5 244.1)">LS3</text>
<text x="467.1" y="244.1" transform="rotate(-90 467.1 244.1)">LS2</text>
<text x="470.6" y="244.1" transform="rotate(-90 470.6 244.1)">LS1</text>
<text x="473.4" y="242.6">KF129-5.08-4P</text>
<text x="4.1" y="249.6">D</text>
<text x="74.1" y="248.5">25</text>
<text x="80.6" y="248.5">26</text>
<text x="248.2" y="247.1">GND</text>
<text x="769.6" y="249.6">D</text>
<text x="74.1" y="252">27</text>
<text x="74.1" y="255.6">29</text>
<text x="80.6" y="252">28</text>
<text x="80.6" y="255.6">30</text>
<text x="74.1" y="259.1">31</text>
<text x="74.1" y="262.6">33</text>
<text x="80.6" y="259.1">32</text>
<text x="80.6" y="262.6">34</text>
<text x="74.1" y="266.1">35</text>
<text x="74.1" y="269.7">37</text>
<text x="80.6" y="266.1">36</text>
<text x="80.6" y="269.7">38</text>
<text x="74.1" y="273.2">39</text>
<text x="80.6" y="273.2">40</text>
<text x="183.1" y="292.7">VALVE1_CLOSE</text>
<text x="221.9" y="292.7">VALVE1_OPEN</text>
<text x="183.1" y="295.8">LED0603-GREEN</text>
<text x="221.9" y="295.8">LED0603-GREEN</text>
<text x="94.1" y="309.9">L298N Motor Driver</text>
<text x="94.1" y="306.8">U17</text>
<text x="178.5" y="309.9">220</text>
<text x="178.5" y="306.8">R16</text>
<text x="217.3" y="309.9">220</text>
<text x="217.3" y="306.8">R11</text>
<text x="229" y="309.9">IIC I2C Logic Level Converter Bi-directional 5V to 3V3</text>
<text x="229" y="306.7">U13</text>
<text x="69.6" y="317.6">12V</text>
<text x="114.7" y="317.6">OUT1</text>
<text x="216.7" y="317.6">1</text>
<text x="243.4" y="317.6">12</text>
<text x="400.4" y="315.2">10uF</text>
<text x="400.4" y="312.1">C2</text>
<text x="4.1" y="318.7">E</text>
<text x="78.3" y="319.1">12V</text>
<text x="103.4" y="319.1">OUT1</text>
<text x="221.2" y="319.1">LV1</text>
<text x="234.4" y="319.1">HV1</text>
<text x="368.3" y="322.4">U15</text>
<text x="769.6" y="318.7">E</text>
<text x="71.7" y="324.7">5V</text>
<text x="78.3" y="326.1">5V</text>
<text x="103.4" y="326.1">OUT2</text>
<text x="114.7" y="324.7">OUT2</text>
<text x="216.7" y="324.7">2</text>
<text x="221.2" y="326.1">LV2</text>
<text x="234.4" y="326.1">HV2</text>
<text x="243.4" y="324.7">11</text>
<text x="356.1" y="330">1</text>
<text x="368.3" y="325.7">A4988</text>
<text x="382.8" y="330">16</text>
<text x="438.9" y="329.6">J2</text>
<text x="68.6" y="331.8">GND</text>
<text x="78.3" y="333.2">GND</text>
<text x="103.4" y="333.2">OUT3</text>
<text x="114.7" y="331.8">OUT3</text>
<text x="216.7" y="331.8">3</text>
<text x="221.2" y="333.2">LV</text>
<text x="236.4" y="333.2">HV</text>
<text x="243.4" y="331.8">10</text>
<text x="356.1" y="333.5">2</text>
<text x="360.5" y="331.4">EN</text>
<text x="360.5" y="334.9">MS1</text>
<text x="371" y="331.4">VMOT</text>
<text x="373" y="334.9">GND</text>
<text x="382.8" y="333.5">15</text>
<text x="438.9" y="332.7">KF129-5.08-4P</text>
<text x="69.3" y="338.8">ENA</text>
<text x="78.3" y="340.2">ENA</text>
<text x="103.4" y="340.2">OUT4</text>
<text x="114.7" y="338.8">OUT4</text>
<text x="216.7" y="338.8">4</text>
<text x="221.2" y="340.2">GND</text>
<text x="233.7" y="340.2">GND</text>
<text x="243.4" y="338.8">9</text>
<text x="356.1" y="337">3</text>
<text x="356.1" y="340.6">4</text>
<text x="360.5" y="338.5">MS2</text>
<text x="360.5" y="342">MS3</text>
<text x="376.1" y="338.5">B2</text>
<text x="376.1" y="342">A2</text>
<text x="382.8" y="340.6">13</text>
<text x="382.8" y="337">14</text>
<text x="437" y="337">1</text>
<text x="437" y="340.6">2</text>
<text x="440.5" y="338.8">1</text>
<text x="69.3" y="345.9">ENB</text>
<text x="78.3" y="347.3">ENB</text>
<text x="216.7" y="345.9">5</text>
<text x="221.2" y="347.3">LV3</text>
<text x="234.4" y="347.3">HV3</text>
<text x="243.4" y="345.9">8</text>
<text x="356.1" y="344.1">5</text>
<text x="356.1" y="347.6">6</text>
<text x="360.5" y="345.5">RST</text>
<text x="376.1" y="345.5">A1</text>
<text x="382.8" y="347.6">11</text>
<text x="382.8" y="344.1">12</text>
<text x="437" y="344.1">3</text>
<text x="437" y="347.6">4</text>
<text x="440.5" y="342.3">2</text>
<text x="440.5" y="345.9">3</text>
<text x="70.1" y="352.9">IN1</text>
<text x="216.7" y="352.9">6</text>
<text x="243.4" y="352.9">7</text>
<text x="356.1" y="351.2">7</text>
<text x="360.5" y="349">SLP</text>
<text x="360.5" y="352.6">STEP</text>
<text x="373.2" y="352.6">VDD</text>
<text x="376.1" y="349">B1</text>
<text x="382.8" y="351.2">10</text>
<text x="440.5" y="349.4">4</text>
<text x="70.1" y="360">IN2</text>
<text x="78.3" y="354.3">IN1</text>
<text x="221.2" y="354.3">LV4</text>
<text x="234.4" y="354.3">HV4</text>
<text x="356.1" y="354.7">8</text>
<text x="360.5" y="356.1">DIR</text>
<text x="373.2" y="356.1">GND</text>
<text x="382.8" y="354.7">9</text>
<text x="78.3" y="361.4">IN2</text>
<text x="70.1" y="367">IN3</text>
<text x="78.3" y="368.4">IN3</text>
<text x="70.1" y="374.1">IN4</text>
<text x="78.3" y="375.5">IN4</text>
<text x="183.1" y="377.3">VALVE2-CLOSE</text>
<text x="218.4" y="377.3">VALVE2-OPEN</text>
<text x="183.1" y="380.5">LED0603-GREEN</text>
<text x="218.4" y="380.5">LED0603-GREEN</text>
<text x="4.1" y="387.8">F</text>
<text x="229" y="389.6">U16</text>
<text x="769.6" y="387.8">F</text>
<text x="178.5" y="394.6">220</text>
<text x="178.5" y="391.4">R12</text>
<text x="213.8" y="394.6">220</text>
<text x="213.8" y="391.4">R13</text>
<text x="229" y="392.8">IIC I2C Logic Level Converter Bi-directional 5V to 3V3</text>
<text x="216.7" y="400.5">1</text>
<text x="221.2" y="402">LV1</text>
<text x="234.4" y="402">HV1</text>
<text x="243.4" y="400.5">12</text>
<text x="216.7" y="407.6">2</text>
<text x="243.4" y="407.6">11</text>
<text x="221.2" y="409">LV2</text>
<text x="234.4" y="409">HV2</text>
<text x="216.7" y="414.7">3</text>
<text x="221.2" y="416.1">LV</text>
<text x="236.4" y="416.1">HV</text>
<text x="243.4" y="414.7">10</text>
<text x="216.7" y="421.7">4</text>
<text x="221.2" y="423.1">GND</text>
<text x="233.7" y="423.1">GND</text>
<text x="243.4" y="421.7">9</text>
<text x="216.7" y="428.8">5</text>
<text x="221.2" y="430.2">LV3</text>
<text x="234.4" y="430.2">HV3</text>
<text x="243.4" y="428.8">8</text>
<text x="216.7" y="435.8">6</text>
<text x="221.2" y="437.2">LV4</text>
<text x="234.4" y="437.2">HV4</text>
<text x="243.4" y="435.8">7</text>
<text x="4.1" y="457">G</text>
<text x="769.6" y="457">G</text>
<text x="4.1" y="526.1">H</text>
<text x="769.6" y="526.1">H</text>
<text x="41.6" y="596.2">1</text>
<text x="110.8" y="596.2">2</text>
<text x="179.9" y="596.2">3</text>
<text x="249.1" y="596.2">4</text>
<text x="318.2" y="596.2">5</text>
<text x="387.3" y="596.2">6</text>
<text x="456.5" y="596.2">7</text>
<text x="525.6" y="596.2">8</text>
<text x="594.8" y="596.2">9</text>
<text x="663.9" y="596.2">10</text>
<text x="733.1" y="596.2">11</text>
</g>
</svg>
